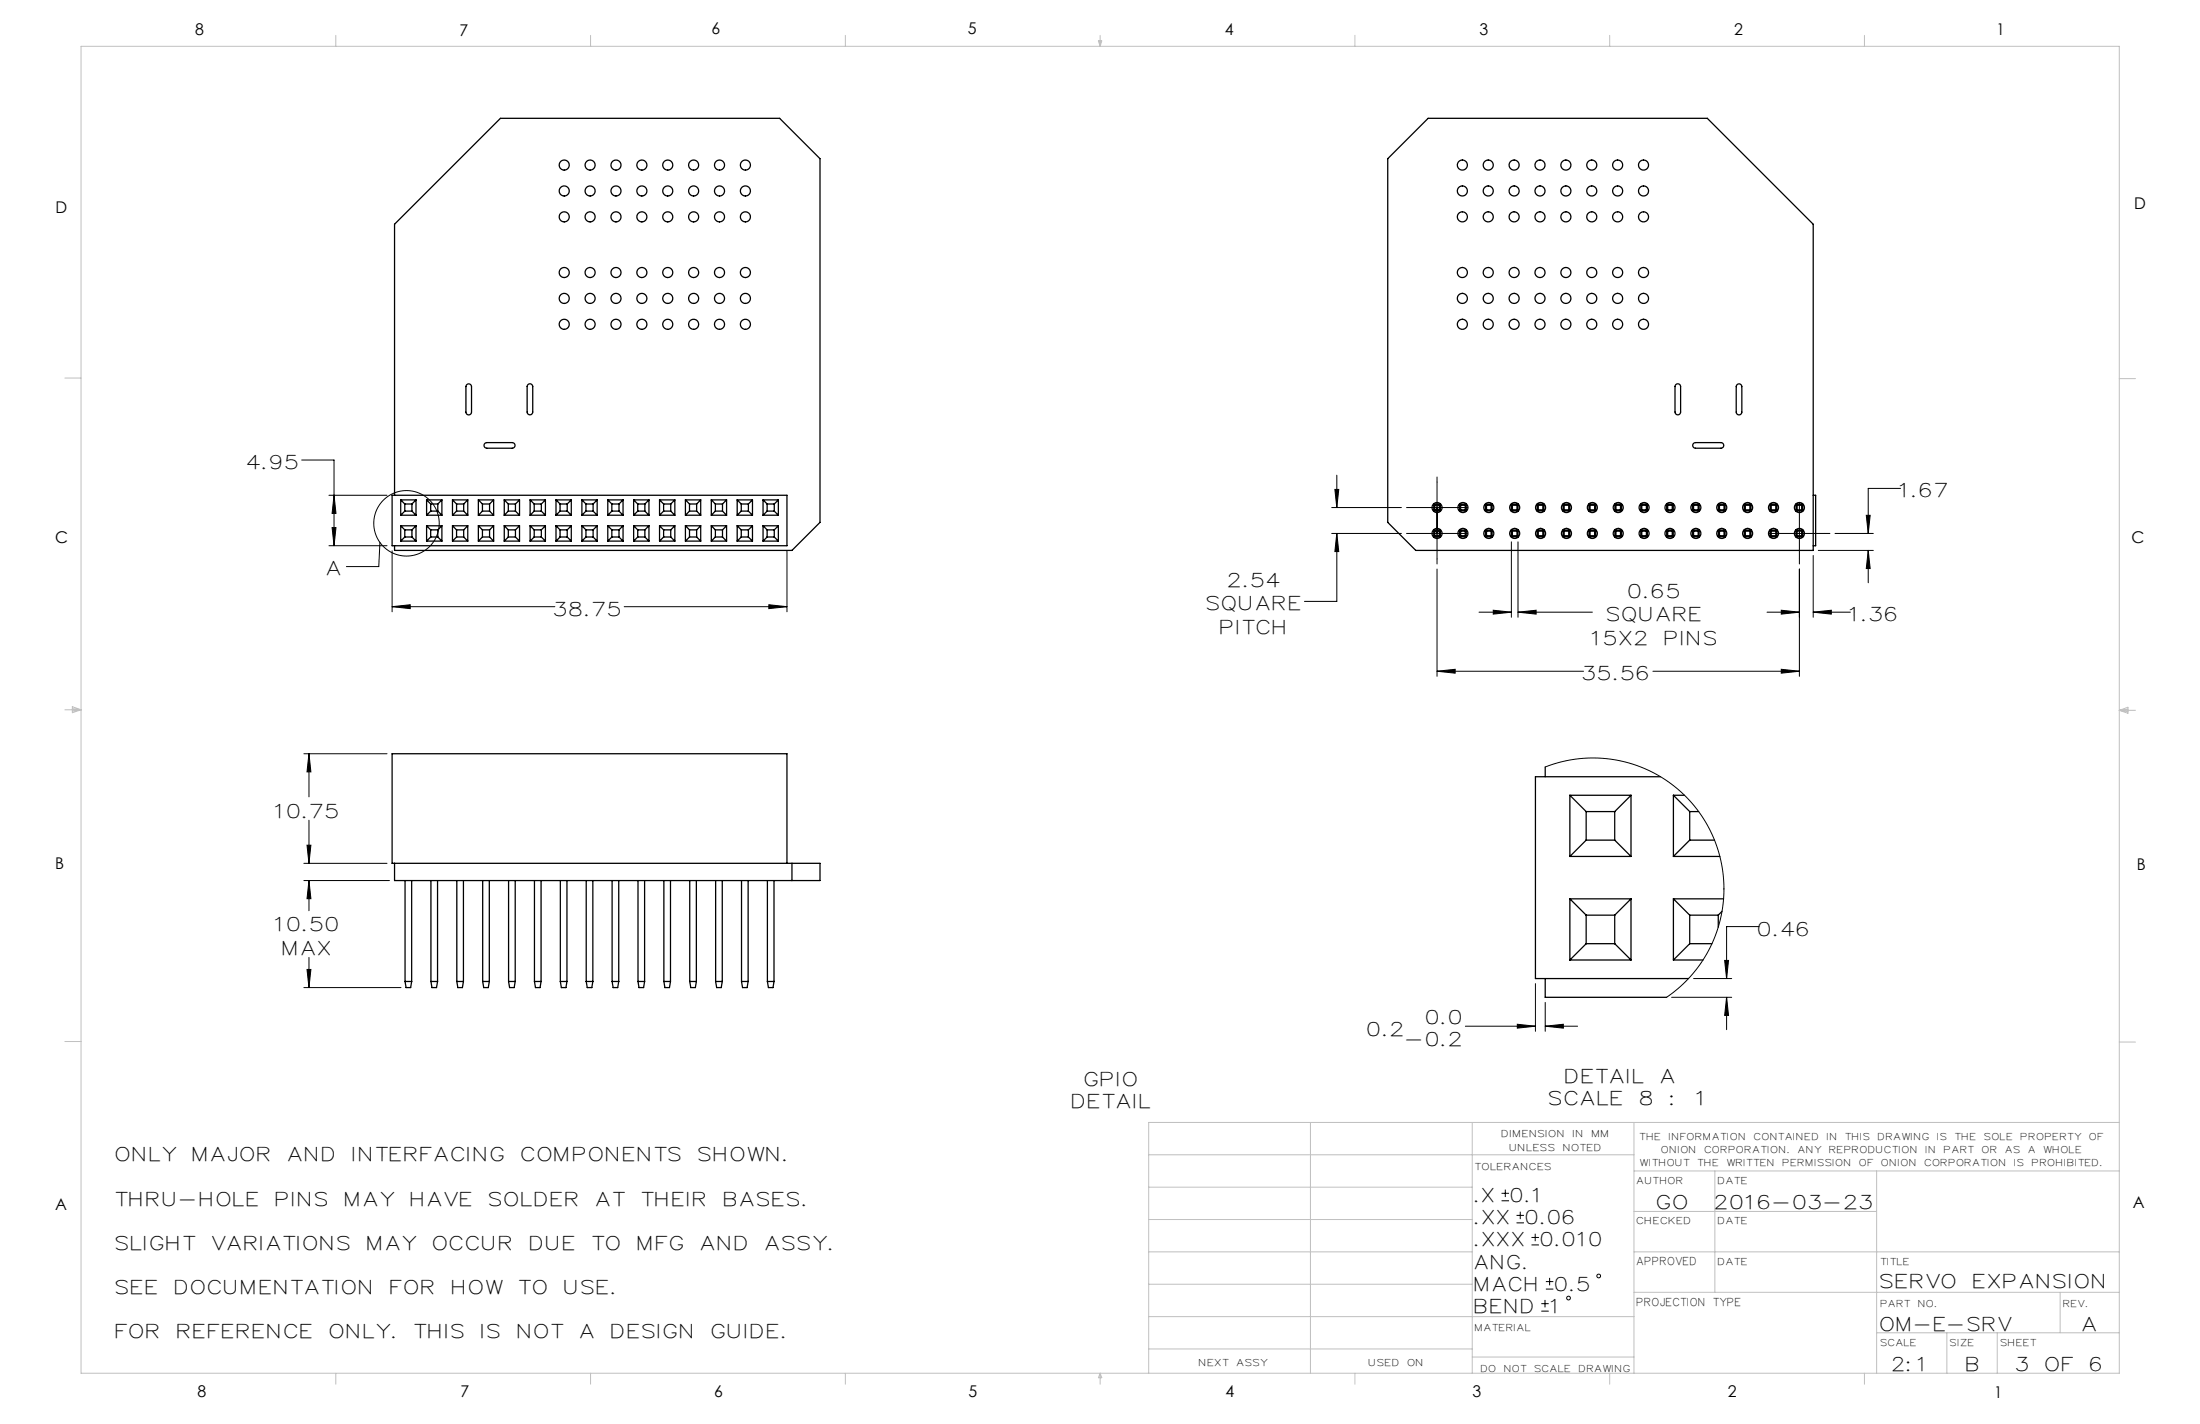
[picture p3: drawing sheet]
<svg xmlns="http://www.w3.org/2000/svg" width="432mm" height="279mm" viewBox="0 0 432 279" stroke-linecap="round" stroke-linejoin="round" font-family="sans-serif">
<g fill="none" stroke="#000" stroke-width=".2">
<path d="M59.2 90.3h6.4v16.8M64.6 97.2h11.4M65.6 97.2l.3 3.5h-.7zM261.4 99.6h13.7M262 96h.8l-.4 3.6zM262.4 93.2v6.4M277.1 99.6h10M282.1 94.6v15.1M353.2 99.7v10M373 95.8h-6.3v8.9M64.6 107.1h11.4M65.2 103.5h.7l-.3 3.6z"/>
<path d="M74.6 106.4l-.3 4.8h-6.3M77 119l3.5-.3v.7zM77 108.1v11.9M77 119h31.9M122.5 119h32M150.9 118.7l3.6 .3-3.6 .4zM154.5 108.1v11.9M261.4 104.7h13.7M262.4 104.7v13.3h-6.4M262.4 104.7l.4 3.5h-.8zM277.1 104.7h10M282.1 111.7v21"/>
<path d="M293.1 119.7l3.5 .4-3.5 .4zM296.6 106.3v14.8M297.9 106.3v14.8M348.2 104.7h10M349.6 119.7l3.6 .4-3.6 .4zM353.2 111.7v21M355.9 109v12.1M356.9 108h10.8M360.2 104.7h7.5M366.3 101.1h.8l-.4 3.6zM366.7 108v6.3M366.7 108l.4 3.6h-.8z"/>
<path d="M282.1 131.7h28.7M282.1 131.7l3.5-.4v.8zM290.3 120.1h6.3M297.9 120.1h14.6M297.9 120.1l3.6-.4v.8zM324.4 131.7h28.8M346.8 120.1h6.4M349.6 131.3l3.6 .4-3.6 .4zM355.9 120.1h7.3M355.9 120.1l3.5-.4v.8zM59.6 147.9h16.4M60.6 147.9v8.5"/>
<path d="M60.6 147.9l.4 3.5h-.7zM303.3 150.5l2.2-.8 2.2-.5 2.3-.3 2.2-.2 2.3 .1 2.3 .3 2.3 .4 2.4 .8 2.1 .9 2.1 1.1 2.1 1.3 1.8 1.5 1.8 1.7 1.5 1.8 1.4 1.9 1.1 2 1 2.1 .8 2.3 .6 2.4 .4 2.3 .2 2.2-.1 2.3-.3 2.4-.4 2.3-.7 2.2-.9 2.2-1 1.9-1.2 2-1.4 1.8-1.8 1.9-1.7 1.5-1.8 1.4M59.6 169.4h16.4M59.6 172.8h16.8M60.3 165.8h.7l-.4 3.6zM60.6 160.9v8.5M60.6 172.8v5.9M60.6 172.8l.4 3.5h-.7zM59.6 193.8h19.1M60.3 190.2h.7l-.4 3.6zM60.6 187.9v5.9M301.4 193v9.4"/>
<path d="M303.3 196.7v5.7M328.1 195.7h11.8M332.4 192h7.5M338.5 188.4h.8l-.4 3.6zM338.9 195.7v6.3M338.9 195.7l.4 3.5h-.8zM345.2 181.8h-6.3v10.2M287.6 201.3h13.8M297.8 201l3.6 .3-3.6 .4zM303.3 201.3h6.3M303.3 201.3l3.5-.3v.7zM294.7 235.6h1.5"/>
<path d="M294.7 234.1h1.5M295.4 233.4v1.5M297.7 239.9h1.4M297.7 238.5h1.4M298.4 237.7v1.5M300.6 244.3h1.5M300.6 242.8h1.5M301.3 242.1v1.4M302.5 257.3h1.5M302.5 255.8h1.5M303.2 255.1v1.4M303.4 252.9h1.5"/>
<path d="M303.4 251.5h1.5M304.1 250.7v1.5"/>
<circle cx="79.8" cy="102.7" r="6.4"/>
<circle cx="307.9" cy="254.7" r=".37"/>
<circle cx="313.8" cy="250.4" r=".37"/>
</g>
<path d="M277.1 99.6h-1M282.1 99.7v-1M282.1 94.6v-1M287.1 99.6h.9M353.2 99.7v-1M277.1 104.7h-1M282.1 109.7v1M282.1 104.6v1M287.1 104.7h.9M348.2 104.7h-1M353.2 109.7v1M358.2 104.7h1" fill="none" stroke="#000" stroke-width=".2" stroke-dasharray="15.2 1.3 1.3 1.3"/>
<g fill="none" stroke="#c0c0c0" stroke-width=".2">
<path d="M15.9 9.1h400.1v260.3h-400.1zM65.9 6.9v2.2M115.9 6.9v2.2M165.9 6.9v2.2M215.6 8h.6l-.3 1.1zM215.7 8l.2 1.1M215.9 6.9v2.2M216 8l-.1 1.1M265.9 6.9v2.2M315.9 6.9v2.2M365.9 6.9v2.2M12.7 74.2h3.2"/>
<path d="M416 74.3h3.1M12.7 139.3h3.2M14.2 139l1.7 .3M14.2 138.7l1.7 .6-1.7 .5zM15.9 139.3l-1.7 .2M416 139.4h3.1M416 139.4l1.7-.6v1.1zM416 139.4l1.7 .2M417.7 139.1l-1.7 .3M12.7 204.4h3.2M416 204.5h3.1M225.5 226.6h95.2"/>
<path d="M225.5 239.3h63.5M225.5 232.9h63.5M257.2 220.2v49.2M289 220.2v49.2M320.7 220.2v49.2M320.7 237.7h47.6M320.7 229.8h95.3M336.6 229.8v23.8M368.3 229.8v39.6M416 220.2h-190.5v49.2M225.5 258.3h95.2M225.5 245.6h63.5"/>
<path d="M225.5 252h63.5M320.7 253.6h95.3M320.7 245.6h95.3M404.3 253.6v7.9M65.9 269.4v2.2M115.9 269.4v2.2M165.9 269.4v2.2M215.9 269.4v2.2M215.9 269.4l.3 .9h-.6zM225.5 264.7h63.5M265.9 269.4v2.2M289 266.3h31.7"/>
<path d="M315.9 269.4v2.2M365.9 269.4v2.2M368.3 261.5h47.7M382.1 261.5v7.9M392 261.5v7.9"/>
</g>
<path d="M65.6 97.2l.3 3.5h-.7zM65.2 103.5h.7l-.3 3.6zM77 119l3.5-.3v.7zM150.9 118.7l3.6 .3-3.6 .4zM297.8 201l3.6 .3-3.6 .4zM303.3 201.3l3.5-.3v.7zM338.5 188.4h.8l-.4 3.6zM338.9 195.7l.4 3.5h-.8zM60.6 147.9l.4 3.5h-.7zM60.3 165.8h.7l-.4 3.6zM60.6 172.8l.4 3.5h-.7zM60.3 190.2h.7l-.4 3.6zM349.6 119.7l3.6 .4-3.6 .4zM355.9 120.1l3.5-.4v.8zM366.3 101.1h.8l-.4 3.6zM366.7 108l.4 3.6h-.8zM262 96h.8l-.4 3.6zM262.4 104.7l.4 3.5h-.8zM293.1 119.7l3.5 .4-3.5 .4zM297.9 120.1l3.6-.4v.8zM282.1 131.7l3.5-.4v.8zM349.6 131.3l3.6 .4-3.6 .4z" fill="#000"/>
<g fill="none" stroke="#000" stroke-width=".25">
<path d="M272.4 31.1l7.9-7.9h54.8l20.8 20.8v64h-78l-5.5-5.5zM91.6 75.5a.55 .55 0 0 1 .6-.1 .55 .55 0 0 1 .3 .5v5a.55 .55 0 0 1-.5 .5 .55 .55 0 0 1-.6-.5v-5zM103.6 75.5a.55 .55 0 0 1 .6-.2 .55 .55 0 0 1 .4 .5v5a.55 .55 0 0 1-.6 .6 .55 .55 0 0 1-.5-.6v-5zM328.9 75.5a.55 .55 0 0 1 .6-.2 .55 .55 0 0 1 .4 .5v5a.55 .55 0 0 1-.6 .6 .55 .55 0 0 1-.5-.6v-5zM340.9 75.5a.55 .55 0 0 1 .6-.1 .55 .55 0 0 1 .4 .5v5a.55 .55 0 0 1-.6 .5 .55 .55 0 0 1-.5-.5v-5zM77 97.2h77.5v9.9h-77.5zM77.4 97.2v-53.2l20.8-20.8h54.8l7.9 7.9v71.4l-5.5 5.5h-78v-.9M78.6 98.1h3M78.6 98.1l.8 .8M78.6 98.1v3M79.4 98.9h1.4M79.4 98.9v1.4"/>
<path d="M80.8 98.9v1.4M81.6 98.1l-.8 .8M81.6 98.1v3M83.7 98.1h3M83.7 98.1v3M83.7 98.1l.8 .8M84.5 98.9h1.4M84.5 98.9v1.4M85.9 98.9v1.4M86.7 98.1v3M86.7 98.1l-.8 .8M88.8 98.1h3"/>
<path d="M88.8 98.1v3M88.8 98.1l.8 .8M89.6 98.9h1.4M89.6 98.9v1.4M91 98.9v1.4M91.8 98.1v3M91.8 98.1l-.8 .8M93.9 98.1h3M93.9 98.1v3M93.9 98.1l.8 .8M94.7 98.9h1.4M94.7 98.9v1.4"/>
<path d="M95.2 87l.3-.2h5a.55 .55 0 0 1 .6 .6 .55 .55 0 0 1-.6 .5h-5a.55 .55 0 0 1-.5-.3 .55 .55 0 0 1 .2-.6zM96.1 98.9v1.4M96.9 98.1v3M96.9 98.1l-.8 .8M99 98.1h3M99 98.1v3M99 98.1l.8 .8M99.8 98.9h1.4M99.8 98.9v1.4M101.2 98.9v1.4M102 98.1v3M102 98.1l-.8 .8"/>
<path d="M104 98.1h3M104 98.1l.8 .8M104 98.1v3M104.8 98.9h1.4M104.8 98.9v1.4M106.2 98.9v1.4M107 98.1v3M107 98.1l-.8 .8M109.1 98.1h3M109.1 98.1v3M109.1 98.1l.8 .8M109.9 98.9h1.4"/>
<path d="M109.9 98.9v1.4M111.3 98.9v1.4M112.1 98.1l-.8 .8M112.1 98.1v3M114.2 98.1h3M114.2 98.1v3M114.2 98.1l.8 .8M115 98.9h1.4M115 98.9v1.4M116.4 98.9v1.4M117.2 98.1l-.8 .8M117.2 98.1v3"/>
<path d="M119.3 98.1h3M119.3 98.1v3M119.3 98.1l.8 .8M120.1 98.9h1.4M120.1 98.9v1.4M121.5 98.9v1.4M122.3 98.1v3M122.3 98.1l-.8 .8M124.4 98.1h3M124.4 98.1l.8 .8M124.4 98.1v3M125.2 98.9h1.4"/>
<path d="M125.2 98.9v1.4M126.6 98.9v1.4M127.4 98.1l-.8 .8M127.4 98.1v3M129.4 98.1h3M129.4 98.1l.8 .8M129.4 98.1v3M130.2 98.9h1.4M130.2 98.9v1.4M131.6 98.9v1.4M132.4 98.1l-.8 .8M132.4 98.1v3"/>
<path d="M134.5 98.1h3M134.5 98.1v3M134.5 98.1l.8 .8M135.3 98.9h1.4M135.3 98.9v1.4M136.7 98.9v1.4M137.5 98.1l-.8 .8M137.5 98.1v3M139.6 98.1h3M139.6 98.1v3M139.6 98.1l.8 .8M140.4 98.9h1.4"/>
<path d="M140.4 98.9v1.4M141.8 98.9v1.4M142.6 98.1l-.8 .8M142.6 98.1v3M144.7 98.1l.8 .8M144.7 98.1h3M144.7 98.1v3M145.5 98.9h1.4M145.5 98.9v1.4M146.9 98.9v1.4M147.7 98.1l-.8 .8M147.7 98.1v3"/>
<path d="M149.8 98.1h3M149.8 98.1l.8 .8M149.8 98.1v3M150.6 98.9h1.4M150.6 98.9v1.4M152 98.9v1.4M152.8 98.1l-.8 .8M152.8 98.1v3M281.4 98.9h1.3M281.4 98.9v1.3M281.4 98.9l.2 .2M281.6 99.1h.9"/>
<path d="M281.6 99.1v.9M282.5 99.1v.9M282.7 98.9v1.3M282.7 98.9l-.2 .2M286.5 98.9h1.3M286.5 98.9l.2 .2M286.5 98.9v1.3M286.7 99.1h.9M286.7 99.1v.9M287.6 99.1v.9M287.8 98.9v1.3M287.8 98.9l-.2 .2"/>
<path d="M291.6 98.9h1.3M291.6 98.9v1.3M291.6 98.9l.2 .2M291.8 99.1h.9M291.8 99.1v.9M292.7 99.1v.9M292.9 98.9v1.3M292.9 98.9l-.2 .2M296.6 98.9h1.3M296.6 98.9l.2 .2M296.6 98.9v1.3M296.8 99.1h.9"/>
<path d="M296.8 99.1v.9M297.7 99.1v.9M297.9 98.9l-.2 .2M297.9 98.9v1.3M301.7 98.9h1.3M301.7 98.9v1.3M301.7 98.9l.2 .2M301.9 99.1h.9M301.9 99.1v.9M302.8 99.1v.9M303 98.9l-.2 .2M303 98.9v1.3"/>
<path d="M306.8 98.9h1.3M306.8 98.9l.2 .2M306.8 98.9v1.3M307 99.1h.9M307 99.1v.9M307.9 99.1v.9M308.1 98.9l-.2 .2M308.1 98.9v1.3M311.9 98.9h1.3M311.9 98.9l.2 .2M311.9 98.9v1.3M312.1 99.1h.9"/>
<path d="M312.1 99.1v.9M313 99.1v.9M313.2 98.9l-.2 .2M313.2 98.9v1.3M317 98.9h1.3M317 98.9v1.3M317 98.9l.2 .2M317.2 99.1h.9M317.2 99.1v.9M318.1 99.1v.9M318.3 98.9l-.2 .2M318.3 98.9v1.3"/>
<path d="M322 98.9h1.3M322 98.9l.2 .2M322 98.9v1.3M322.2 99.1h.9M322.2 99.1v.9M323.1 99.1v.9M323.3 98.9l-.2 .2M323.3 98.9v1.3M327.1 98.9h1.3M327.1 98.9v1.3M327.1 98.9l.2 .2M327.3 99.1h.9"/>
<path d="M327.3 99.1v.9M328.2 99.1v.9M328.4 98.9l-.2 .2M328.4 98.9v1.3M332.2 98.9h1.3M332.2 98.9v1.3M332.2 98.9l.2 .2M332.4 87l.4-.2h5a.55 .55 0 0 1 .5 .6 .55 .55 0 0 1-.5 .5h-5a.55 .55 0 0 1-.5-.3 .55 .55 0 0 1 .1-.6zM332.4 99.1h.9M332.4 99.1v.9M333.3 99.1v.9M333.5 98.9l-.2 .2"/>
<path d="M333.5 98.9v1.3M337.3 98.9h1.3M337.3 98.9v1.3M337.3 98.9l.2 .2M337.5 99.1h.9M337.5 99.1v.9M338.4 99.1v.9M338.6 98.9l-.2 .2M338.6 98.9v1.3M342.4 98.9h1.3M342.4 98.9v1.3M342.4 98.9l.2 .2"/>
<path d="M342.6 99.1h.9M342.6 99.1v.9M343.5 99.1v.9M343.7 98.9l-.2 .2M343.7 98.9v1.3M347.4 98.9h1.3M347.4 98.9v1.3M347.4 98.9l.2 .2M347.6 99.1h.9M347.6 99.1v.9M348.5 99.1v.9M348.7 98.9v1.3"/>
<path d="M348.7 98.9l-.2 .2M352.5 98.9l.2 .2M352.5 98.9h1.3M352.5 98.9v1.3M352.7 99.1h.9M352.7 99.1v.9M353.6 99.1v.9M353.8 98.9l-.2 .2M353.8 98.9v1.3M355.9 97.2h.5v9.9h-.5M78.6 101.1h3M78.6 106.2h3"/>
<path d="M78.6 103.2v3M78.6 103.2h3M78.6 103.2l.8 .8M79.4 100.3h1.4M79.4 105.4h1.4M79.4 100.3l-.8 .8M79.4 104h1.4M79.4 105.4l-.8 .8M79.4 104v1.4M80.8 100.3l.8 .8M80.8 104v1.4M80.8 105.4l.8 .8"/>
<path d="M81.6 103.2v3M81.6 103.2l-.8 .8M83.7 101.1h3M83.7 106.2h3M83.7 103.2l.8 .8M83.7 103.2v3M83.7 103.2h3M84.5 100.3h1.4M84.5 105.4h1.4M84.5 104h1.4M84.5 105.4l-.8 .8M84.5 104v1.4"/>
<path d="M84.5 100.3l-.8 .8M85.9 105.4l.8 .8M85.9 104v1.4M85.9 100.3l.8 .8M86.7 103.2v3M86.7 103.2l-.8 .8M88.8 101.1h3M88.8 106.2h3M88.8 103.2h3M88.8 103.2v3M88.8 103.2l.8 .8M89.6 100.3h1.4"/>
<path d="M89.6 105.4h1.4M89.6 104h1.4M89.6 100.3l-.8 .8M89.6 105.4l-.8 .8M89.6 104v1.4M91 105.4l.8 .8M91 104v1.4M91 100.3l.8 .8M91.8 103.2v3M91.8 103.2l-.8 .8M93.9 101.1h3M93.9 106.2h3"/>
<path d="M93.9 103.2v3M93.9 103.2h3M93.9 103.2l.8 .8M94.7 100.3h1.4M94.7 105.4h1.4M94.7 104h1.4M94.7 105.4l-.8 .8M94.7 100.3l-.8 .8M94.7 104v1.4M96.1 105.4l.8 .8M96.1 104v1.4M96.1 100.3l.8 .8"/>
<path d="M96.9 103.2v3M96.9 103.2l-.8 .8M99 101.1h3M99 106.2h3M99 103.2h3M99 103.2v3M99 103.2l.8 .8M99.8 100.3h1.4M99.8 105.4h1.4M99.8 104h1.4M99.8 100.3l-.8 .8M99.8 105.4l-.8 .8"/>
<path d="M99.8 104v1.4M101.2 100.3l.8 .8M101.2 104v1.4M101.2 105.4l.8 .8M102 103.2v3M102 103.2l-.8 .8M104 101.1h3M104 106.2h3M104 103.2v3M104 103.2h3M104 103.2l.8 .8M104.8 100.3h1.4"/>
<path d="M104.8 105.4l-.8 .8M104.8 105.4h1.4M104.8 104h1.4M104.8 100.3l-.8 .8M104.8 104v1.4M106.2 105.4l.8 .8M106.2 100.3l.8 .8M106.2 104v1.4M107 103.2l-.8 .8M107 103.2v3M109.1 101.1h3M109.1 106.2h3"/>
<path d="M109.1 103.2l.8 .8M109.1 103.2h3M109.1 103.2v3M109.9 100.3h1.4M109.9 100.3l-.8 .8M109.9 105.4h1.4M109.9 105.4l-.8 .8M109.9 104h1.4M109.9 104v1.4M111.3 105.4l.8 .8M111.3 100.3l.8 .8M111.3 104v1.4"/>
<path d="M112.1 103.2l-.8 .8M112.1 103.2v3M114.2 101.1h3M114.2 106.2h3M114.2 103.2v3M114.2 103.2h3M114.2 103.2l.8 .8M115 100.3h1.4M115 105.4h1.4M115 100.3l-.8 .8M115 105.4l-.8 .8M115 104h1.4"/>
<path d="M115 104v1.4M116.4 105.4l.8 .8M116.4 100.3l.8 .8M116.4 104v1.4M117.2 103.2v3M117.2 103.2l-.8 .8M119.3 101.1h3M119.3 106.2h3M119.3 103.2h3M119.3 103.2v3M119.3 103.2l.8 .8M120.1 100.3h1.4"/>
<path d="M120.1 105.4h1.4M120.1 105.4l-.8 .8M120.1 100.3l-.8 .8M120.1 104h1.4M120.1 104v1.4M121.5 105.4l.8 .8M121.5 100.3l.8 .8M121.5 104v1.4M122.3 103.2l-.8 .8M122.3 103.2v3M124.4 101.1h3M124.4 106.2h3"/>
<path d="M124.4 103.2v3M124.4 103.2h3M124.4 103.2l.8 .8M125.2 100.3h1.4M125.2 105.4h1.4M125.2 100.3l-.8 .8M125.2 104v1.4M125.2 105.4l-.8 .8M125.2 104h1.4M126.6 100.3l.8 .8M126.6 104v1.4M126.6 105.4l.8 .8"/>
<path d="M127.4 103.2v3M127.4 103.2l-.8 .8M129.4 101.1h3M129.4 106.2h3M129.4 103.2l.8 .8M129.4 103.2v3M129.4 103.2h3M130.2 100.3h1.4M130.2 105.4h1.4M130.2 105.4l-.8 .8M130.2 100.3l-.8 .8M130.2 104v1.4"/>
<path d="M130.2 104h1.4M131.6 105.4l.8 .8M131.6 100.3l.8 .8M131.6 104v1.4M132.4 103.2l-.8 .8M132.4 103.2v3M134.5 101.1h3M134.5 106.2h3M134.5 103.2l.8 .8M134.5 103.2v3M134.5 103.2h3M135.3 100.3h1.4"/>
<path d="M135.3 105.4h1.4M135.3 100.3l-.8 .8M135.3 105.4l-.8 .8M135.3 104v1.4M135.3 104h1.4M136.7 105.4l.8 .8M136.7 100.3l.8 .8M136.7 104v1.4M137.5 103.2l-.8 .8M137.5 103.2v3M139.6 101.1h3M139.6 106.2h3"/>
<path d="M139.6 103.2h3M139.6 103.2v3M139.6 103.2l.8 .8M140.4 105.4l-.8 .8M140.4 100.3h1.4M140.4 105.4h1.4M140.4 100.3l-.8 .8M140.4 104h1.4M140.4 104v1.4M141.8 105.4l.8 .8M141.8 104v1.4M141.8 100.3l.8 .8"/>
<path d="M142.6 103.2l-.8 .8M142.6 103.2v3M144.7 101.1h3M144.7 106.2h3M144.7 103.2v3M144.7 103.2h3M144.7 103.2l.8 .8M145.5 100.3l-.8 .8M145.5 100.3h1.4M145.5 105.4h1.4M145.5 105.4l-.8 .8M145.5 104h1.4"/>
<path d="M145.5 104v1.4M146.9 100.3l.8 .8M146.9 104v1.4M146.9 105.4l.8 .8M147.7 103.2v3M147.7 103.2l-.8 .8M149.8 101.1h3M149.8 106.2h3M149.8 103.2h3M149.8 103.2v3M149.8 103.2l.8 .8M150.6 100.3h1.4"/>
<path d="M150.6 105.4h1.4M150.6 100.3l-.8 .8M150.6 104h1.4M150.6 105.4l-.8 .8M150.6 104v1.4M152 100.3l.8 .8M152 104v1.4M152 105.4l.8 .8M152.8 103.2v3M152.8 103.2l-.8 .8M281.4 105.3h1.3M281.4 104h1.3"/>
<path d="M281.4 100.2h1.3M281.4 104v1.3M281.4 104l.2 .2M281.6 104.2h.9M281.6 105.1h.9M281.6 100h.9M281.6 104.2v.9M281.6 105.1l-.2 .2M281.6 100l-.2 .2M282.5 100l.2 .2M282.5 104.2v.9M282.5 105.1l.2 .2"/>
<path d="M282.7 104l-.2 .2M282.7 104v1.3M286.5 105.3h1.3M286.5 104h1.3M286.5 100.2h1.3M286.5 104l.2 .2M286.5 104v1.3M286.7 104.2h.9M286.7 105.1h.9M286.7 100h.9M286.7 104.2v.9M286.7 105.1l-.2 .2"/>
<path d="M286.7 100l-.2 .2M287.6 100l.2 .2M287.6 104.2v.9M287.6 105.1l.2 .2M287.8 104l-.2 .2M287.8 104v1.3M291.6 105.3h1.3M291.6 104v1.3M291.6 104l.2 .2M291.6 104h1.3M291.6 100.2h1.3M291.8 104.2v.9"/>
<path d="M291.8 104.2h.9M291.8 105.1h.9M291.8 105.1l-.2 .2M291.8 100h.9M291.8 100l-.2 .2M292.7 104.2v.9M292.7 105.1l.2 .2M292.7 100l.2 .2M292.9 104l-.2 .2M292.9 104v1.3M296.6 105.3h1.3M296.6 104h1.3"/>
<path d="M296.6 100.2h1.3M296.6 104l.2 .2M296.6 104v1.3M296.8 104.2h.9M296.8 105.1h.9M296.8 100l-.2 .2M296.8 100h.9M296.8 105.1l-.2 .2M296.8 104.2v.9M297.7 104.2v.9M297.7 100l.2 .2M297.7 105.1l.2 .2"/>
<path d="M297.9 104l-.2 .2M297.9 104v1.3M301.7 105.3h1.3M301.7 104h1.3M301.7 100.2h1.3M301.7 104v1.3M301.7 104l.2 .2M301.9 104.2h.9M301.9 105.1h.9M301.9 100h.9M301.9 105.1l-.2 .2M301.9 100l-.2 .2"/>
<path d="M301.9 104.2v.9M302.8 104.2v.9M302.8 100l.2 .2M302.8 105.1l.2 .2M303 104l-.2 .2M303 104v1.3M306.8 105.3h1.3M306.8 104h1.3M306.8 100.2h1.3M306.8 104l.2 .2M306.8 104v1.3M307 104.2h.9"/>
<path d="M307 105.1h.9M307 100h.9M307 100l-.2 .2M307 105.1l-.2 .2M307 104.2v.9M307.9 104.2v.9M307.9 100l.2 .2M307.9 105.1l.2 .2M308.1 104v1.3M308.1 104l-.2 .2M311.9 105.3h1.3M311.9 104h1.3"/>
<path d="M311.9 100.2h1.3M311.9 104v1.3M311.9 104l.2 .2M312.1 104.2h.9M312.1 105.1h.9M312.1 105.1l-.2 .2M312.1 100h.9M312.1 100l-.2 .2M312.1 104.2v.9M313 104.2v.9M313 100l.2 .2M313 105.1l.2 .2"/>
<path d="M313.2 104l-.2 .2M313.2 104v1.3M317 105.3h1.3M317 104h1.3M317 100.2h1.3M317 104l.2 .2M317 104v1.3M317.2 104.2h.9M317.2 105.1h.9M317.2 100l-.2 .2M317.2 100h.9M317.2 105.1l-.2 .2"/>
<path d="M317.2 104.2v.9M318.1 104.2v.9M318.1 100l.2 .2M318.1 105.1l.2 .2M318.3 104v1.3M318.3 104l-.2 .2M322 105.3h1.3M322 104h1.3M322 100.2h1.3M322 104v1.3M322 104l.2 .2M322.2 104.2h.9"/>
<path d="M322.2 105.1h.9M322.2 100h.9M322.2 100l-.2 .2M322.2 105.1l-.2 .2M322.2 104.2v.9M323.1 105.1l.2 .2M323.1 104.2v.9M323.1 100l.2 .2M323.3 104l-.2 .2M323.3 104v1.3M327.1 105.3h1.3M327.1 104h1.3"/>
<path d="M327.1 100.2h1.3M327.1 104v1.3M327.1 104l.2 .2M327.3 104.2h.9M327.3 105.1h.9M327.3 100h.9M327.3 105.1l-.2 .2M327.3 104.2v.9M327.3 100l-.2 .2M328.2 104.2v.9M328.2 100l.2 .2M328.2 105.1l.2 .2"/>
<path d="M328.4 104l-.2 .2M328.4 104v1.3M332.2 105.3h1.3M332.2 104h1.3M332.2 100.2h1.3M332.2 104v1.3M332.2 104l.2 .2M332.4 104.2h.9M332.4 105.1h.9M332.4 100h.9M332.4 105.1l-.2 .2M332.4 100l-.2 .2"/>
<path d="M332.4 104.2v.9M333.3 100l.2 .2M333.3 104.2v.9M333.3 105.1l.2 .2M333.5 104l-.2 .2M333.5 104v1.3M337.3 105.3h1.3M337.3 104h1.3M337.3 100.2h1.3M337.3 104v1.3M337.3 104l.2 .2M337.5 105.1l-.2 .2"/>
<path d="M337.5 104.2h.9M337.5 105.1h.9M337.5 100h.9M337.5 100l-.2 .2M337.5 104.2v.9M338.4 100l.2 .2M338.4 105.1l.2 .2M338.4 104.2v.9M338.6 104l-.2 .2M338.6 104v1.3M342.4 104v1.3M342.4 105.3h1.3"/>
<path d="M342.4 104h1.3M342.4 104l.2 .2M342.4 100.2h1.3M342.6 104.2v.9M342.6 100l-.2 .2M342.6 104.2h.9M342.6 105.1h.9M342.6 100h.9M342.6 105.1l-.2 .2M343.5 100l.2 .2M343.5 105.1l.2 .2M343.5 104.2v.9"/>
<path d="M343.7 104l-.2 .2M343.7 104v1.3M347.4 104l.2 .2M347.4 105.3h1.3M347.4 104h1.3M347.4 100.2h1.3M347.4 104v1.3M347.6 105.1l-.2 .2M347.6 104.2h.9M347.6 105.1h.9M347.6 100h.9M347.6 104.2v.9"/>
<path d="M347.6 100l-.2 .2M348.5 105.1l.2 .2M348.5 104.2v.9M348.5 100l.2 .2M348.7 104l-.2 .2M348.7 104v1.3M352.5 105.3h1.3M352.5 104h1.3M352.5 100.2h1.3M352.5 104l.2 .2M352.5 104v1.3M352.7 100l-.2 .2"/>
<path d="M352.7 104.2h.9M352.7 105.1h.9M352.7 100h.9M352.7 104.2v.9M352.7 105.1l-.2 .2M353.6 104.2v.9M353.6 100l.2 .2M353.6 105.1l.2 .2M353.8 104v1.3M353.8 104l-.2 .2M303.3 150.5v1.9M308.1 156l3.2 3.2"/>
<path d="M308.1 156h12M308.1 156v12M311.3 159.2h5.6M311.3 159.2v5.6M316.9 159.2v5.6M320.1 156l-3.2 3.2M320.1 156v12M325.9 152.4h-24.5v39.6h30M328.4 156h2.2M328.4 156v12M328.4 156l3.2 3.2M331.6 159.2v5.6"/>
<path d="M331.6 159.2h1.8M77.4 169.4v3.4h83.5v-3.4h-83.9v-21.5h77.5v21.5M79.5 172.8v19.8M80.8 172.8v19.8M84.6 172.8v19.8M85.9 172.8v19.8M89.7 172.8v19.8M91 172.8v19.8M94.7 172.8v19.8M96 172.8v19.8M99.8 172.8v19.8M101.1 172.8v19.8"/>
<path d="M104.9 172.8v19.8M106.2 172.8v19.8M110 172.8v19.8M111.3 172.8v19.8M115.1 172.8v19.8M116.4 172.8v19.8M120.1 172.8v19.8M121.4 172.8v19.8M125.2 172.8v19.8M126.5 172.8v19.8M130.3 172.8v19.8M131.6 172.8v19.8"/>
<path d="M135.4 172.8v19.8M136.7 172.8v19.8M140.5 172.8v19.8M141.8 172.8v19.8M145.5 172.8v19.8M146.8 172.8v19.8M150.6 172.8v19.8M151.9 172.8v19.8M155.4 169.4v3.4M308.1 168h12M308.1 176.4v12M308.1 176.4h12"/>
<path d="M308.1 176.4l3.2 3.2M311.3 164.8l-3.2 3.2M311.3 164.8h5.6M311.3 179.6h5.6M311.3 179.6v5.6M316.9 164.8l3.2 3.2M316.9 179.6v5.6M320.1 176.4v12M320.1 176.4l-3.2 3.2M328.4 168h9.2M328.4 176.4v12M328.4 176.4h9.9"/>
<path d="M328.4 176.4l3.2 3.2M331.6 164.8h4.9M331.6 179.6h5.6M331.6 179.6v5.6M331.6 164.8l-3.2 3.2M337.2 179.6v2.3M338 178.8l-.8 .8M79.5 192.6l.2 1.2h.9l.2-1.2M79.5 192.6h1.3M84.6 192.6l.2 1.2h.9l.2-1.2M84.6 192.6h1.3M89.7 192.6l.2 1.2h.9l.2-1.2"/>
<path d="M89.7 192.6h1.3M94.7 192.6l.2 1.2h.9l.2-1.2M94.7 192.6h1.3M99.8 192.6l.2 1.2h.9l.2-1.2M99.8 192.6h1.3M104.9 192.6l.2 1.2h.9l.2-1.2M104.9 192.6h1.3M110 192.6l.2 1.2h.9l.2-1.2M110 192.6h1.3M115.1 192.6l.2 1.2h.9l.2-1.2M115.1 192.6h1.3M120.1 192.6l.2 1.2h.9l.2-1.2"/>
<path d="M120.1 192.6h1.3M125.2 192.6l.2 1.2h.9l.2-1.2M125.2 192.6h1.3M130.3 192.6l.2 1.2h.9l.2-1.2M130.3 192.6h1.3M135.4 192.6l.2 1.2h.9l.2-1.2M135.4 192.6h1.3M140.5 192.6l.2 1.2h.9l.2-1.2M140.5 192.6h1.3M145.5 192.6l.2 1.2h.9l.2-1.2M145.5 192.6h1.3M150.6 192.6l.2 1.2h.9l.2-1.2"/>
<path d="M150.6 192.6h1.3M303.3 192v3.7h23.8M308.1 188.4h12M311.3 185.2h5.6M311.3 185.2l-3.2 3.2M316.9 185.2l3.2 3.2M328.4 188.4h5.9M331.6 185.2l-3.2 3.2M331.6 185.2h4.4"/>
<circle cx="110.7" cy="32.4" r=".99"/>
<circle cx="110.7" cy="37.5" r=".99"/>
<circle cx="115.8" cy="37.5" r=".99"/>
<circle cx="115.8" cy="32.4" r=".99"/>
<circle cx="120.9" cy="32.4" r=".99"/>
<circle cx="120.9" cy="37.5" r=".99"/>
<circle cx="126" cy="32.4" r=".99"/>
<circle cx="126" cy="37.5" r=".99"/>
<circle cx="131.1" cy="32.4" r=".99"/>
<circle cx="131.1" cy="37.5" r=".99"/>
<circle cx="136.1" cy="32.4" r=".99"/>
<circle cx="136.1" cy="37.5" r=".99"/>
<circle cx="141.2" cy="37.5" r=".99"/>
<circle cx="141.2" cy="32.4" r=".99"/>
<circle cx="146.3" cy="32.4" r=".99"/>
<circle cx="146.3" cy="37.5" r=".99"/>
<circle cx="287" cy="37.5" r=".99"/>
<circle cx="287" cy="32.4" r=".99"/>
<circle cx="292.1" cy="37.5" r=".99"/>
<circle cx="292.1" cy="32.4" r=".99"/>
<circle cx="297.2" cy="37.5" r=".99"/>
<circle cx="297.2" cy="32.4" r=".99"/>
<circle cx="302.3" cy="37.5" r=".99"/>
<circle cx="302.3" cy="32.4" r=".99"/>
<circle cx="307.3" cy="37.5" r=".99"/>
<circle cx="307.3" cy="32.4" r=".99"/>
<circle cx="312.4" cy="37.5" r=".99"/>
<circle cx="312.4" cy="32.4" r=".99"/>
<circle cx="317.5" cy="37.5" r=".99"/>
<circle cx="317.5" cy="32.4" r=".99"/>
<circle cx="322.6" cy="32.4" r=".99"/>
<circle cx="322.6" cy="37.5" r=".99"/>
<circle cx="110.7" cy="58.6" r=".99"/>
<circle cx="110.7" cy="42.5" r=".99"/>
<circle cx="110.7" cy="53.5" r=".99"/>
<circle cx="115.8" cy="42.5" r=".99"/>
<circle cx="115.8" cy="53.5" r=".99"/>
<circle cx="115.8" cy="58.6" r=".99"/>
<circle cx="120.9" cy="58.6" r=".99"/>
<circle cx="120.9" cy="53.5" r=".99"/>
<circle cx="120.9" cy="42.5" r=".99"/>
<circle cx="126" cy="58.6" r=".99"/>
<circle cx="126" cy="42.5" r=".99"/>
<circle cx="126" cy="53.5" r=".99"/>
<circle cx="131.1" cy="42.5" r=".99"/>
<circle cx="131.1" cy="53.5" r=".99"/>
<circle cx="131.1" cy="58.6" r=".99"/>
<circle cx="136.1" cy="53.5" r=".99"/>
<circle cx="136.1" cy="42.5" r=".99"/>
<circle cx="136.1" cy="58.6" r=".99"/>
<circle cx="141.2" cy="42.5" r=".99"/>
<circle cx="141.2" cy="58.6" r=".99"/>
<circle cx="141.2" cy="53.5" r=".99"/>
<circle cx="146.3" cy="58.6" r=".99"/>
<circle cx="146.3" cy="42.5" r=".99"/>
<circle cx="146.3" cy="53.5" r=".99"/>
<circle cx="287" cy="58.6" r=".99"/>
<circle cx="287" cy="53.5" r=".99"/>
<circle cx="287" cy="42.5" r=".99"/>
<circle cx="292.1" cy="42.5" r=".99"/>
<circle cx="292.1" cy="53.5" r=".99"/>
<circle cx="292.1" cy="58.6" r=".99"/>
<circle cx="297.2" cy="58.6" r=".99"/>
<circle cx="297.2" cy="53.5" r=".99"/>
<circle cx="297.2" cy="42.5" r=".99"/>
<circle cx="302.3" cy="58.6" r=".99"/>
<circle cx="302.3" cy="53.5" r=".99"/>
<circle cx="302.3" cy="42.5" r=".99"/>
<circle cx="307.3" cy="58.6" r=".99"/>
<circle cx="307.3" cy="42.5" r=".99"/>
<circle cx="307.3" cy="53.5" r=".99"/>
<circle cx="312.4" cy="53.5" r=".99"/>
<circle cx="312.4" cy="58.6" r=".99"/>
<circle cx="312.4" cy="42.5" r=".99"/>
<circle cx="317.5" cy="58.6" r=".99"/>
<circle cx="317.5" cy="53.5" r=".99"/>
<circle cx="317.5" cy="42.5" r=".99"/>
<circle cx="322.6" cy="53.5" r=".99"/>
<circle cx="322.6" cy="42.5" r=".99"/>
<circle cx="322.6" cy="58.6" r=".99"/>
<circle cx="110.7" cy="63.6" r=".99"/>
<circle cx="115.8" cy="63.6" r=".99"/>
<circle cx="120.9" cy="63.6" r=".99"/>
<circle cx="126" cy="63.6" r=".99"/>
<circle cx="131.1" cy="63.6" r=".99"/>
<circle cx="136.1" cy="63.6" r=".99"/>
<circle cx="141.2" cy="63.6" r=".99"/>
<circle cx="146.3" cy="63.6" r=".99"/>
<circle cx="287" cy="63.6" r=".99"/>
<circle cx="292.1" cy="63.6" r=".99"/>
<circle cx="297.2" cy="63.6" r=".99"/>
<circle cx="302.3" cy="63.6" r=".99"/>
<circle cx="307.3" cy="63.6" r=".99"/>
<circle cx="312.4" cy="63.6" r=".99"/>
<circle cx="317.5" cy="63.6" r=".99"/>
<circle cx="322.6" cy="63.6" r=".99"/>
<circle cx="282.1" cy="99.6" r=".99"/>
<circle cx="287.1" cy="99.6" r=".99"/>
<circle cx="292.2" cy="99.6" r=".99"/>
<circle cx="297.3" cy="99.6" r=".99"/>
<circle cx="302.4" cy="99.6" r=".99"/>
<circle cx="307.5" cy="99.6" r=".99"/>
<circle cx="312.5" cy="99.6" r=".99"/>
<circle cx="317.6" cy="99.6" r=".99"/>
<circle cx="322.7" cy="99.6" r=".99"/>
<circle cx="327.8" cy="99.6" r=".99"/>
<circle cx="332.9" cy="99.6" r=".99"/>
<circle cx="337.9" cy="99.6" r=".99"/>
<circle cx="343" cy="99.6" r=".99"/>
<circle cx="348.1" cy="99.6" r=".99"/>
<circle cx="353.2" cy="99.6" r=".99"/>
<circle cx="282.1" cy="104.7" r=".99"/>
<circle cx="287.1" cy="104.7" r=".99"/>
<circle cx="292.2" cy="104.7" r=".99"/>
<circle cx="297.3" cy="104.7" r=".99"/>
<circle cx="302.4" cy="104.7" r=".99"/>
<circle cx="307.5" cy="104.7" r=".99"/>
<circle cx="312.5" cy="104.7" r=".99"/>
<circle cx="317.6" cy="104.7" r=".99"/>
<circle cx="322.7" cy="104.7" r=".99"/>
<circle cx="327.8" cy="104.7" r=".99"/>
<circle cx="332.9" cy="104.7" r=".99"/>
<circle cx="337.9" cy="104.7" r=".99"/>
<circle cx="343" cy="104.7" r=".99"/>
<circle cx="348.1" cy="104.7" r=".99"/>
<circle cx="353.2" cy="104.7" r=".99"/>
</g>
<g font-size="3.7">
<text x="48.6" y="92">4.95</text>
<text x="373" y="97.6">1.67</text>
<text x="64.3" y="112.9">A</text>
<text x="237" y="119.8">SQUARE</text>
<text x="241.2" y="115.2">2.54</text>
<text x="319.8" y="117.3">0.65</text>
<text x="108.9" y="120.8">38.75</text>
<text x="239.7" y="124.4">PITCH</text>
<text x="315.6" y="121.9">SQUARE</text>
<text x="363.2" y="121.9">1.36</text>
<text x="312.5" y="126.5">15X2</text>
<text x="326.9" y="126.5">PINS</text>
<text x="310.8" y="133.5">35.56</text>
<text x="54.1" y="160.4">10.75</text>
<text x="54.1" y="182.8">10.50</text>
<text x="345.2" y="183.6">0.46</text>
<text x="55.6" y="187.3">MAX</text>
<text x="268.6" y="203.3">0.2</text>
<text x="280" y="200.8">0.0</text>
<text x="276.1" y="205.2">-0.2</text>
<text x="213.1" y="213.1">GPIO</text>
<text x="307.4" y="212.5">DETAIL</text>
<text x="326.1" y="212.5">A</text>
<text x="210.6" y="217.4">DETAIL</text>
<text x="304.2" y="216.8">SCALE</text>
<text x="322.1" y="216.8">8</text>
<text x="328" y="216.8">:</text>
<text x="333.1" y="216.8">1</text>
<text x="22.9" y="227.9">ONLY</text>
<text x="38" y="227.9">MAJOR</text>
<text x="56.7" y="227.9">AND</text>
<text x="69.4" y="227.9">INTERFACING</text>
<text x="102.5" y="227.9">COMPONENTS</text>
<text x="137.2" y="227.9">SHOWN.</text>
<text x="22.9" y="236.5">THRU-HOLE</text>
<text x="54.3" y="236.5">PINS</text>
<text x="67.9" y="236.5">MAY</text>
<text x="80.7" y="236.5">HAVE</text>
<text x="96.2" y="236.5">SOLDER</text>
<text x="117.2" y="236.5">AT</text>
<text x="126.1" y="236.5">THEIR</text>
<text x="142.2" y="236.5">BASES.</text>
<text x="289.6" y="235.9">.X</text>
<text x="296.7" y="235.9">0.1</text>
<text x="325.4" y="237.1">GO</text>
<text x="336.7" y="237.1">2016-03-23</text>
<text x="22.9" y="245.2">SLIGHT</text>
<text x="41.7" y="245.2">VARIATIONS</text>
<text x="72.3" y="245.2">MAY</text>
<text x="85.1" y="245.2">OCCUR</text>
<text x="104.2" y="245.2">DUE</text>
<text x="116.4" y="245.2">TO</text>
<text x="125.3" y="245.2">MFG</text>
<text x="137.7" y="245.2">AND</text>
<text x="150.4" y="245.2">ASSY.</text>
<text x="289.6" y="244.6">.XXX</text>
<text x="289.6" y="240.2">.XX</text>
<text x="299.6" y="240.2">0.06</text>
<text x="302.6" y="244.6">0.010</text>
<text x="289.6" y="248.9">ANG.</text>
<text x="22.9" y="253.9">SEE</text>
<text x="34.5" y="253.9">DOCUMENTATION</text>
<text x="76.8" y="253.9">FOR</text>
<text x="88.9" y="253.9">HOW</text>
<text x="102" y="253.9">TO</text>
<text x="110.9" y="253.9">USE.</text>
<text x="289.6" y="257.6">BEND</text>
<text x="289.6" y="253.2">MACH</text>
<text x="304.5" y="257.6">1</text>
<text x="305.4" y="253.2">0.5</text>
<text x="369.2" y="252.8">SERVO</text>
<text x="387.5" y="252.8">EXPANSION</text>
<text x="22.9" y="262.5">FOR</text>
<text x="35" y="262.5">REFERENCE</text>
<text x="64.9" y="262.5">ONLY.</text>
<text x="81.5" y="262.5">THIS</text>
<text x="94.6" y="262.5">IS</text>
<text x="101.7" y="262.5">NOT</text>
<text x="114" y="262.5">A</text>
<text x="120.2" y="262.5">DESIGN</text>
<text x="139.8" y="262.5">GUIDE.</text>
<text x="369.2" y="261.2">OM-E-SRV</text>
<text x="408.9" y="261.2">A</text>
<text x="371.6" y="269.1">2:1</text>
<text x="386.1" y="269.1">B</text>
<text x="395.9" y="269.1">3</text>
<text x="401.6" y="269.1">OF</text>
<text x="410.4" y="269.1">6</text>
</g>
<g font-size="3.2">
<text x="38.3" y="6.9">8</text>
<text x="90.2" y="7">7</text>
<text x="139.7" y="6.8">6</text>
<text x="190" y="6.8">5</text>
<text x="240.4" y="6.8">4</text>
<text x="290.4" y="6.9">3</text>
<text x="340.4" y="6.8">2</text>
<text x="391.9" y="6.9">1</text>
<text x="10.9" y="41.8">D</text>
<text x="418.9" y="41">D</text>
<text x="10.9" y="106.5">C</text>
<text x="418.4" y="106.6">C</text>
<text x="10.8" y="170.4">B</text>
<text x="419.4" y="170.8">B</text>
<text x="10.8" y="237.4">A</text>
<text x="418.6" y="237">A</text>
<text x="38.8" y="274.1">8</text>
<text x="90.4" y="274.1">7</text>
<text x="140.2" y="274.1">6</text>
<text x="190.1" y="274.1">5</text>
<text x="240.5" y="274.1">4</text>
<text x="289" y="274.1">3</text>
<text x="339.1" y="274.1">2</text>
<text x="391.4" y="274.4">1</text>
</g>
<g font-size="2.1">
<text x="321.3" y="248.2">APPROVED</text>
<text x="321.3" y="256.3">PROJECTION TYPE</text>
</g>
<g font-size="1.8">
<text x="294.9" y="223.2">DIMENSION</text>
<text x="296.4" y="225.8">UNLESS</text>
<text x="306.9" y="225.8">NOTED</text>
<text x="308.8" y="223.2">IN</text>
<text x="312.5" y="223.2">MM</text>
<text x="321.9" y="223.6">THE</text>
<text x="326.2" y="226.2">ONION</text>
<text x="327.7" y="223.6">INFORMATION</text>
<text x="334.7" y="226.2">CORPORATION.</text>
<text x="344.4" y="223.6">CONTAINED</text>
<text x="353" y="226.2">ANY</text>
<text x="358.7" y="223.6">IN</text>
<text x="359.1" y="226.2">REPRODUCTION</text>
<text x="362.3" y="223.6">THIS</text>
<text x="368.7" y="223.6">DRAWING</text>
<text x="378.1" y="226.2">IN</text>
<text x="380.4" y="223.6">IS</text>
<text x="381.7" y="226.2">PART</text>
<text x="383.8" y="223.6">THE</text>
<text x="389.1" y="226.2">OR</text>
<text x="389.6" y="223.6">SOLE</text>
<text x="393.7" y="226.2">AS</text>
<text x="396.7" y="223.6">PROPERTY</text>
<text x="398.2" y="226.2">A</text>
<text x="401.2" y="226.2">WHOLE</text>
<text x="410.2" y="223.6">OF</text>
<text x="289.6" y="229.5">TOLERANCES</text>
<text x="321.3" y="232.2">AUTHOR</text>
<text x="322" y="228.8">WITHOUT</text>
<text x="333.3" y="228.8">THE</text>
<text x="337.3" y="232.2">DATE</text>
<text x="339" y="228.8">WRITTEN</text>
<text x="350" y="228.8">PERMISSION</text>
<text x="365" y="228.8">OF</text>
<text x="369.4" y="228.8">ONION</text>
<text x="377.9" y="228.8">CORPORATION</text>
<text x="395.5" y="228.8">IS</text>
<text x="398.9" y="228.8">PROHIBITED.</text>
<text x="321.3" y="240.1">CHECKED</text>
<text x="337.3" y="240.1">DATE</text>
<text x="337.3" y="248.2">DATE</text>
<text x="369.2" y="248.2">TITLE</text>
<text x="369.2" y="256.4">PART</text>
<text x="376.6" y="256.4">NO.</text>
<text x="405.1" y="256.4">REV.</text>
<text x="289.6" y="261.1">MATERIAL</text>
<text x="235.4" y="268">NEXT</text>
<text x="242.8" y="268">ASSY</text>
<text x="268.8" y="268">USED</text>
<text x="276.4" y="268">ON</text>
<text x="290.8" y="269.1">DO</text>
<text x="295.3" y="269.1">NOT</text>
<text x="301.3" y="269.1">SCALE</text>
<text x="310" y="269.1">DRAWING</text>
<text x="369.2" y="264">SCALE</text>
<text x="382.8" y="264">SIZE</text>
<text x="392.8" y="264">SHEET</text>
</g>
</svg>
